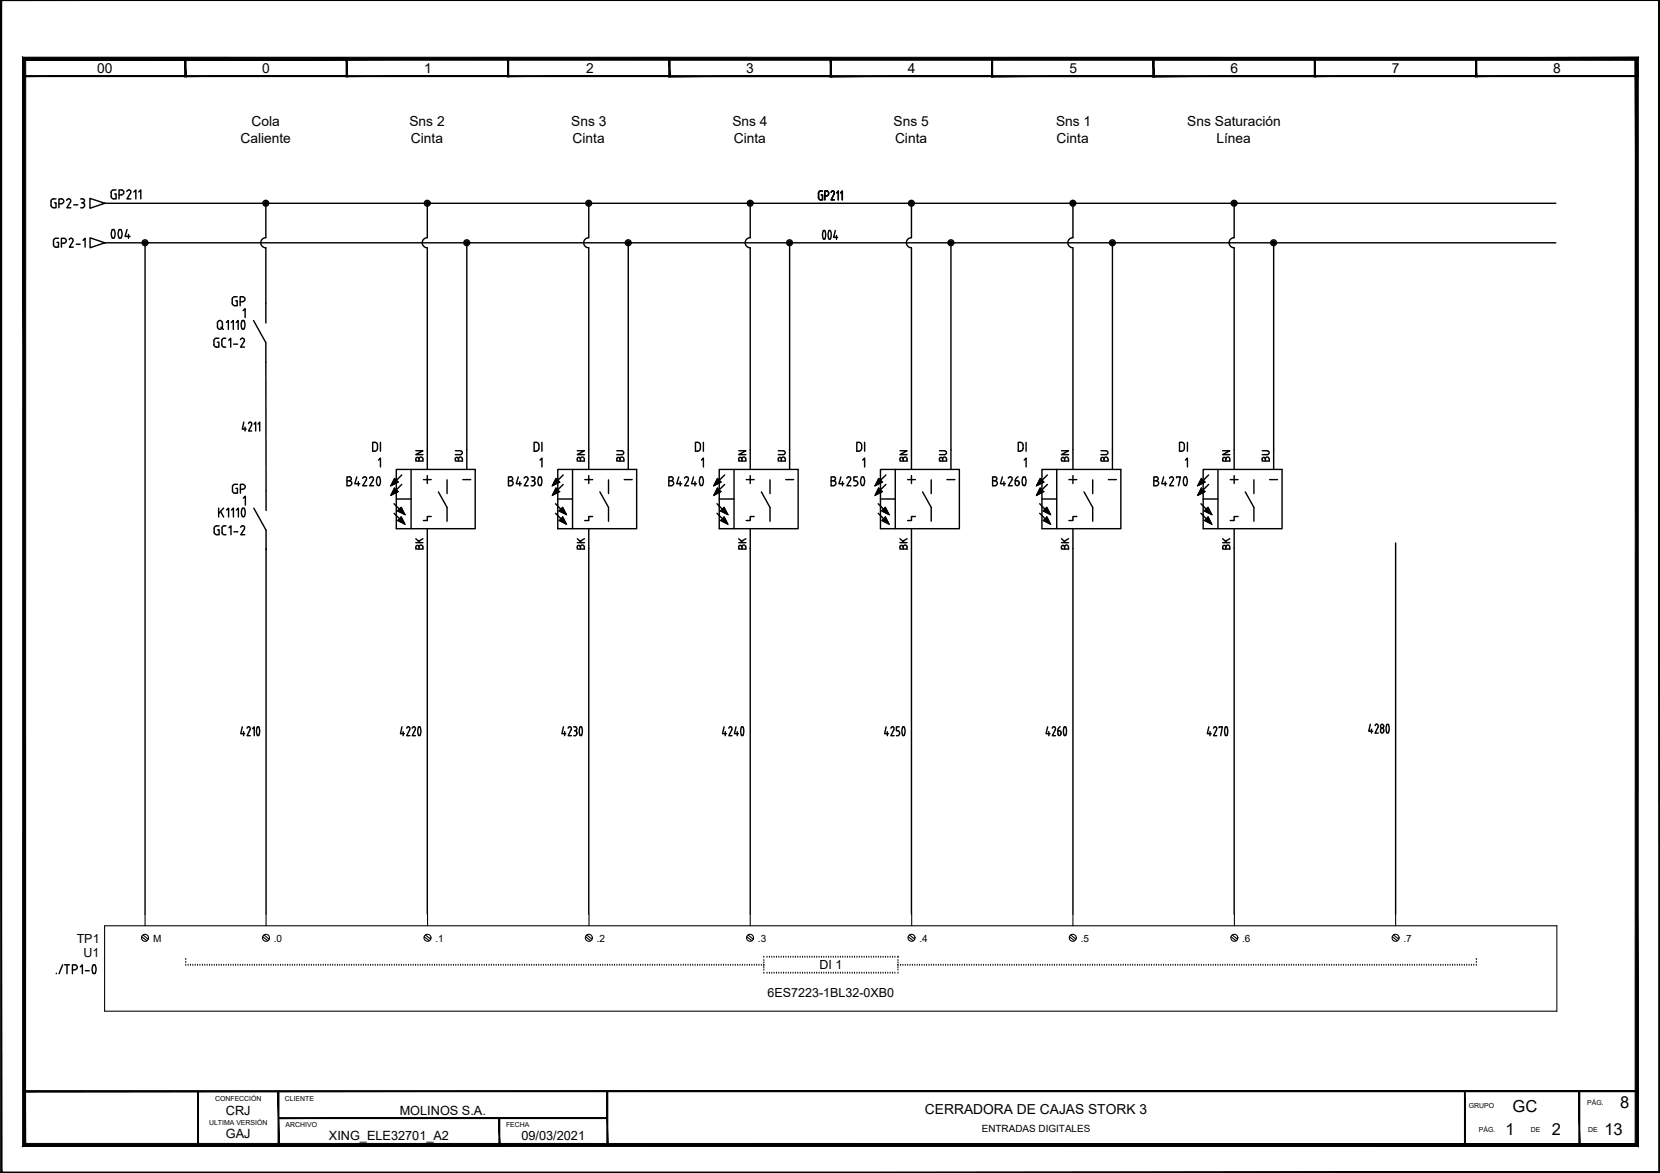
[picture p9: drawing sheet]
<svg xmlns="http://www.w3.org/2000/svg" width="297mm" height="210mm" viewBox="0 0 297 210" stroke-linecap="round" stroke-linejoin="round" font-family="sans-serif">
<g fill="#000" stroke="#000" stroke-width=".18">
<path d="M70.6 87.3l.7 .7-1.3 .6zM70.6 85.6l.7 .7-1.3 .6zM71.1 93.1l.7-.6 .6 1.3zM71.1 91.4l.7-.6 .6 1.3zM99.5 87.3l.6 .7-1.2 .6zM99.5 85.6l.6 .7-1.2 .6zM100 93.1l.7-.6 .6 1.3zM100 91.4l.7-.6 .6 1.3zM128.4 87.3l.6 .7-1.3 .6zM128.4 85.6l.6 .7-1.3 .6zM128.9 93.1l.7-.6 .6 1.3zM128.9 91.4l.7-.6 .6 1.3z"/>
<path d="M157.2 87.3l.7 .7-1.3 .6zM157.2 85.6l.7 .7-1.3 .6zM157.8 93.1l.6-.6 .7 1.3zM157.8 91.4l.6-.6 .7 1.3zM186.1 87.3l.7 .7-1.3 .6zM186.1 85.6l.7 .7-1.3 .6zM186.7 93.1l.6-.6 .7 1.3zM186.7 91.4l.6-.6 .7 1.3zM215 87.3l.6 .7-1.3 .6zM215 85.6l.6 .7-1.3 .6zM215.5 93.1l.7-.6 .6 1.3zM215.5 91.4l.7-.6 .6 1.3z"/>
<path d="M.2 -.1v.2l296.8-.2zM.2 .1l296.8-.2-.2 .2zM296.8 .1l.2 209.8v-210zM296.8 .1l.2 209.8-.2-.2zM.1 209.9h296.9l-.2-.2zM.1 209.9l.2-.2h296.5zM.1 0v209.9l.2-.2zM.1 0h.2v209.7z"/>
<path d="M4.2 13.7h29.1l-.2-.2zM4.4 13.5h28.7l-28.9 .2zM4.2 10.4v3.3l.2-.2zM4.2 10.4l.2 .2v2.9zM4.2 10.4l.2 .2 28.9-.2zM4.4 10.6l28.9-.2-.2 .2zM33.3 10.4l-.2 .2 .2 3.1zM33.1 10.6l.2 3.1-.2-.2z"/>
<path d="M33.1 13.7h29l-.1-.2zM33.2 13.5h28.8l-28.9 .2zM33.1 10.4v3.3l.1-.2zM33.1 10.4l.1 .2v2.9zM33.1 10.4l.1 .2 28.9-.2zM33.2 10.6l28.9-.2-.1 .2zM62.1 10.4l-.1 .2 .1 3.1zM62 10.6l.1 3.1-.1-.2z"/>
<path d="M62 13.7h29l-.1-.1zM62 13.7l.1-.1h28.8zM62 10.4v3.3l.1-.1zM62 10.4l.1 .2v3zM62 10.4l.1 .2 28.9-.2zM62.1 10.6l28.9-.2-.1 .2zM90.9 10.6l.1 3.1v-3.3zM90.9 10.6l.1 3.1-.1-.1z"/>
<path d="M90.8 13.7h29.1l-.2-.1zM90.8 13.7l.2-.1h28.7zM90.8 10.4v3.3l.2-.1zM90.8 10.4l.2 .2v3zM90.8 10.4l.2 .2 28.9-.2zM91 10.6l28.9-.2-.2 .2zM119.7 10.6l.2 3.1v-3.3zM119.7 10.6l.2 3.1-.2-.1z"/>
<path d="M119.7 13.7h29.1l-.2-.1zM119.7 13.7l.2-.1h28.7zM119.7 10.4v3.3l.2-.1zM119.7 10.4l.2 .2v3zM119.7 10.4l.2 .2 28.9-.2zM119.9 10.6l28.9-.2-.2 .2zM148.8 10.4l-.2 .2 .2 3.1zM148.6 10.6l.2 3.1-.2-.1z"/>
<path d="M148.6 13.7h29l-.2-.1zM148.6 13.7l.1-.1h28.7zM148.6 10.4v3.3l.1-.1zM148.6 10.4l.1 .2v3zM148.6 10.4l.1 .2 28.9-.2zM148.7 10.6l28.9-.2-.2 .2zM177.6 10.4l-.2 .2 .2 3.1zM177.4 10.6l.2 3.1-.2-.1z"/>
<path d="M177.4 13.7h29.1l-.2-.1zM177.4 13.7l.2-.1h28.7zM177.4 10.4v3.3l.2-.1zM177.4 10.4l.2 .2v3zM177.4 10.4l.2 .2 28.9-.2zM177.6 10.6l28.9-.2-.2 .2zM206.5 10.4l-.2 .2 .2 3.1zM206.3 10.6l.2 3.1-.2-.1z"/>
<path d="M206.3 13.7h29.1l-.2-.1zM206.3 13.7l.2-.1h28.7zM206.3 10.4v3.3l.2-.1zM206.3 10.4l.2 .2v3zM206.3 10.4l.2 .2 28.9-.2zM206.5 10.6l28.9-.2-.2 .2zM235.2 10.6l.2 3.1v-3.3zM235.2 10.6l.2 3.1-.2-.1z"/>
<path d="M235.2 13.7h29.1l-.2-.2zM235.2 13.7l.2-.2h28.7zM235.2 10.4v3.3l.2-.2zM235.2 10.4l.2 .2v2.9zM235.2 10.4l.2 .2 28.9-.2zM235.4 10.6l28.9-.2-.2 .2zM264.1 10.6l.2 3.1v-3.3zM264.1 10.6l.2 3.1-.2-.2z"/>
<path d="M264 13.7h29.1l-.2-.2zM264 13.7l.2-.2h28.7zM264 10.4v3.3l.2-.2zM264 10.4l.2 .2v2.9zM264 10.4l.2 .2 28.9-.2zM264.2 10.6l28.9-.2-.2 .2zM292.9 10.6l.2 3.1v-3.3zM292.9 10.6l.2 3.1-.2-.2z"/>
<path d="M4.3 195.2v.2l288.5-.2zM4.3 195.4l288.5-.2v.2z"/>
<path d="M49.8 200v.2l58.9-.2zM49.8 200.2l58.9-.2v.2z"/>
<path d="M4 205.1l288.6-.5h-288zM4 205.1l288.6-.5 .5 .6zM292.6 10.8v193.8l.5 .6zM292.6 10.8l.5-.5v194.9zM4.6 10.8h288l.5-.5zM4.1 10.2l289 .1-288.5 .5zM4.1 10.2l.5 194.4v-193.8zM4.1 10.2l.5 194.4-.6 .5z"/>
<path d="M35.4 195.3v9.6h.1zM35.4 195.3h.1v9.6z"/>
<path d="M49.7 195.3v9.6h.2zM49.7 195.3h.2v9.6z"/>
<path d="M89.3 200.1v4.8h.1zM89.3 200.1h.1v4.8z"/>
<path d="M108.6 195.3v9.6h.2zM108.6 195.3h.2v9.6z"/>
<path d="M262.1 195.3v9.6h.1zM262.1 195.3h.1v9.6z"/>
<path d="M282.5 195.3v9.6h.2zM282.5 195.3h.2v9.6z"/>
</g>
<g fill="none" stroke="#000" stroke-width=".19">
<path d="M.2 0h296.7v209.8h-296.7zM4.3 13.6h288.6v181.7l-288.6-.1zM18.7 165.7h259.9v15.2h-259.9zM25.4 167.6l.9 .8M25.6 167.3l.9 .8M26 163.6v2.1M33.2 171.7h.1M33.2 172.2h.1M33.2 172.7h.1M33.7 172.7h.1M34.1 172.7h.1M34.5 172.7h.1"/>
<path d="M34.9 172.7h.1M35.4 172.7h.1M35.8 172.7h.1M36.2 172.7h.1M36.6 172.7h.1M37.1 172.7h.1M37.5 172.7h.1M37.9 172.7h.1M38.3 172.7h.1M38.8 172.7h.1M39.2 172.7h.1M39.6 172.7h.1"/>
<path d="M40 172.7h.1M40.5 172.7h.1M40.9 172.7h.1M41.3 172.7h.1M41.7 172.7h.1M42.1 172.7h.1M42.6 172.7h.1M43 172.7h.1M43.4 172.7h.1M43.8 172.7h.1M44.3 172.7h.1M44.7 172.7h.1"/>
<path d="M45.1 172.7h.1M45.5 172.7h.1M46 172.7h.1M46.4 172.7h.1M46.8 172.7h.1M47 167.6l.9 .8M47.2 172.7h.1M47.3 167.3l.9 .8M47.6 163.6v2.1M47.7 172.7h.1M48.1 172.7h.1M48.5 172.7h.1"/>
<path d="M48.9 172.7h.1M49.3 172.7h.1M49.8 172.7h.1M50.2 172.7h.1M50.6 172.7h.1M51 172.7h.1M51.5 172.7h.1M51.9 172.7h.1M52.3 172.7h.1M52.7 172.7h.1M53.2 172.7h.1M53.6 172.7h.1"/>
<path d="M54 172.7h.1M54.4 172.7h.1M54.9 172.7h.1M55.3 172.7h.1M55.7 172.7h.1M56.1 172.7h.1M56.6 172.7h.1M57 172.7h.1M57.4 172.7h.1M57.8 172.7h.1M58.3 172.7h.1M58.7 172.7h.1"/>
<path d="M59.1 172.7h.1M59.5 172.7h.1M60 172.7h.1M60.4 172.7h.1M60.8 172.7h.1M61.2 172.7h.1M61.6 172.7h.1M62.1 172.7h.1M62.5 172.7h.1M62.9 172.7h.1M63.3 172.7h.1M63.8 172.7h.1"/>
<path d="M64.2 172.7h.1M64.6 172.7h.1M65 172.7h.1M65.5 172.7h.1M65.9 172.7h.1M66.3 172.7h.1M66.7 172.7h.1M67.1 172.7h.1M67.6 172.7h.1M68 172.7h.1M68.4 172.7h.1M68.8 172.7h.1"/>
<path d="M69.3 172.7h.1M69.7 172.7h.1M70.1 172.7h.1M70.6 172.7h.1M71 172.7h.1M71.4 172.7h.1M71.8 172.7h.1M72.2 172.7h.1M72.7 172.7h.1M73.1 172.7h.1M73.5 172.7h.1M73.9 172.7h.1"/>
<path d="M74.4 172.7h.1M74.8 172.7h.1M75.2 172.7h.1M75.6 172.7h.1M75.9 167.6l.9 .8M76.1 172.7h.1M76.1 167.3l1 .8M76.5 172.7h.1M76.5 163.6v2.1M76.9 172.7h.1M77.3 172.7h.1M77.8 172.7h.1"/>
<path d="M78.2 172.7h.1M78.6 172.7h.1M79 172.7h.1M79.4 172.7h.1M79.9 172.7h.1M80.3 172.7h.1M80.7 172.7h.1M81.1 172.7h.1M81.6 172.7h.1M82 172.7h.1M82.4 172.7h.1M82.8 172.7h.1"/>
<path d="M83.3 172.7h.1M83.7 172.7h.1M84.1 172.7h.1M84.5 172.7h.1M84.9 172.7h.1M85.4 172.7h.1M85.8 172.7h.1M86.2 172.7h.1M86.6 172.7h.1M87.1 172.7h.1M87.5 172.7h.1M87.9 172.7h.1"/>
<path d="M88.4 172.7h.1M88.8 172.7h.1M89.2 172.7h.1M89.6 172.7h.1M90.1 172.7h.1M90.5 172.7h.1M90.9 172.7h.1M91.3 172.7h.1M91.7 172.7h.1M92.2 172.7h.1M92.6 172.7h.1M93 172.7h.1"/>
<path d="M93.4 172.7h.1M93.9 172.7h.1M94.3 172.7h.1M94.7 172.7h.1M95.1 172.7h.1M95.6 172.7h.1M96 172.7h.1M96.4 172.7h.1M96.8 172.7h.1M97.2 172.7h.1M97.7 172.7h.1M98.1 172.7h.1"/>
<path d="M98.5 172.7h.1M98.9 172.7h.1M99.4 172.7h.1M99.8 172.7h.1M100.2 172.7h.1M100.6 172.7h.1M101.1 172.7h.1M101.5 172.7h.1M101.9 172.7h.1M102.3 172.7h.1M102.8 172.7h.1M103.2 172.7h.1"/>
<path d="M103.6 172.7h.1M104 172.7h.1M104.4 172.7h.1M104.8 167.6l.9 .8M104.9 172.7h.1M105 167.3l.9 .8M105.3 172.7h.1M105.4 163.6v2.1M105.7 172.7h.1M106.2 172.7h.1M106.6 172.7h.1M107 172.7h.1"/>
<path d="M107.4 172.7h.1M107.9 172.7h.1M108.3 172.7h.1M108.7 172.7h.1M109.1 172.7h.1M109.5 172.7h.1M110 172.7h.1M110.4 172.7h.1M110.8 172.7h.1M111.2 172.7h.1M111.7 172.7h.1M112.1 172.7h.1"/>
<path d="M112.5 172.7h.1M112.9 172.7h.1M113.4 172.7h.1M113.8 172.7h.1M114.2 172.7h.1M114.6 172.7h.1M115 172.7h.1M115.5 172.7h.1M115.9 172.7h.1M116.3 172.7h.1M116.7 172.7h.1M117.2 172.7h.1"/>
<path d="M117.6 172.7h.1M118 172.7h.1M118.4 172.7h.1M118.9 172.7h.1M119.3 172.7h.1M119.7 172.7h.1M120.1 172.7h.1M120.6 172.7h.1M121 172.7h.1M121.4 172.7h.1M121.8 172.7h.1M122.3 172.7h.1"/>
<path d="M122.7 172.7h.1M123.1 172.7h.1M123.5 172.7h.1M124 172.7h.1M124.4 172.7h.1M124.8 172.7h.1M125.2 172.7h.1M125.7 172.7h.1M126.1 172.7h.1M126.5 172.7h.1M126.9 172.7h.1M127.3 172.7h.1"/>
<path d="M127.8 172.7h.1M128.2 172.7h.1M128.6 172.7h.1M129 172.7h.1M129.5 172.7h.1M129.9 172.7h.1M130.3 172.7h.1M130.7 172.7h.1M131.2 172.7h.1M131.6 172.7h.1M132 172.7h.1M132.4 172.7h.1"/>
<path d="M132.8 172.7h.1M133.3 172.7h.1M133.6 167.6l1 .8M133.7 172.7h.1M133.9 167.3l.9 .8M134.1 172.7h.1M134.2 163.6v2.1M134.5 172.7h.1M135 172.7h.1M135.4 172.7h.1M135.8 172.7h.1M136.2 172.7h.1"/>
<path d="M136.7 172.7h.1M136.7 174.2h.1M136.7 173.6h.1M136.7 173.2h.1M136.7 172.3h.1M136.7 171.9h.1M136.7 171.3h.1M137.3 174.2h.1M137.3 171.3h.1M137.7 174.2h.1M137.7 171.3h.1M138.1 174.2h.1"/>
<path d="M138.1 171.3h.1M138.5 174.2h.1M138.5 171.3h.1M138.9 174.2h.1M138.9 171.3h.1M139.4 174.2h.1M139.4 171.3h.1M139.8 174.2h.1M139.8 171.3h.1M140.2 174.2h.1M140.2 171.3h.1M140.6 174.2h.1"/>
<path d="M140.6 171.3h.1M141.1 174.2h.1M141.1 171.3h.1M141.5 174.2h.1M141.5 171.3h.1M141.9 174.2h.1M141.9 171.3h.1M142.3 174.2h.1M142.3 171.3h.1M142.8 174.2h.1M142.8 171.3h.1M143.2 174.2h.1"/>
<path d="M143.2 171.3h.1M143.6 174.2h.1M143.6 171.3h.1M144 174.2h.1M144 171.3h.1M144.4 174.2h.1M144.4 171.3h.1M144.9 174.2h.1M144.9 171.3h.1M145.3 174.2h.1M145.3 171.3h.1M145.7 174.2h.1"/>
<path d="M145.7 171.3h.1M146.1 174.2h.1M146.1 171.3h.1M146.6 174.2h.1M146.6 171.3h.1M147 174.2h.1M147 171.3h.1M147.4 174.2h.1M147.4 171.3h.1M147.8 174.2h.1M147.8 171.3h.1M148.3 174.2h.1"/>
<path d="M148.3 171.3h.1M148.7 174.2h.1M148.7 171.3h.1M149.1 174.2h.1M149.1 171.3h.1M149.5 174.2h.1M149.5 171.3h.1M150 174.2h.1M150 171.3h.1M150.4 174.2h.1M150.4 171.3h.1M150.8 174.2h.1"/>
<path d="M150.8 171.3h.1M151.2 174.2h.1M151.2 171.3h.1M151.6 174.2h.1M151.6 171.3h.1M152.1 174.2h.1M152.1 171.3h.1M152.5 174.2h.1M152.5 171.3h.1M152.9 174.2h.1M152.9 171.3h.1M153.3 174.2h.1"/>
<path d="M153.3 171.3h.1M153.8 174.2h.1M153.8 171.3h.1M154.2 174.2h.1M154.2 171.3h.1M154.6 174.2h.1M154.6 171.3h.1M155.1 174.2h.1M155.1 171.3h.1M155.5 174.2h.1M155.5 171.3h.1M155.9 174.2h.1"/>
<path d="M155.9 171.3h.1M156.3 174.2h.1M156.3 171.3h.1M156.7 174.2h.1M156.7 171.3h.1M157.2 174.2h.1M157.2 171.3h.1M157.6 174.2h.1M157.6 171.3h.1M158 174.2h.1M158 171.3h.1M158.4 174.2h.1"/>
<path d="M158.4 171.3h.1M158.9 174.2h.1M158.9 171.3h.1M159.3 174.2h.1M159.3 171.3h.1M159.7 174.2h.1M159.7 171.3h.1M160.1 174.2h.1M160.1 171.3h.1M160.7 172.7h.1M160.7 171.3h.1M160.7 171.9h.1"/>
<path d="M160.7 172.3h.1M160.7 173.2h.1M160.7 173.6h.1M160.7 174.2h.1M161.1 172.7h.1M161.6 172.7h.1M162 172.7h.1M162.4 172.7h.1M162.5 167.6l.9 .8M162.8 167.3l.9 .8M162.8 172.7h.1M163.1 163.6v2.1"/>
<path d="M163.3 172.7h.1M163.7 172.7h.1M164.1 172.7h.1M164.5 172.7h.1M165 172.7h.1M165.4 172.7h.1M165.8 172.7h.1M166.2 172.7h.1M166.7 172.7h.1M167.1 172.7h.1M167.5 172.7h.1M167.9 172.7h.1"/>
<path d="M168.3 172.7h.1M168.8 172.7h.1M169.2 172.7h.1M169.6 172.7h.1M170 172.7h.1M170.5 172.7h.1M170.9 172.7h.1M171.3 172.7h.1M171.7 172.7h.1M172.2 172.7h.1M172.6 172.7h.1M173 172.7h.1"/>
<path d="M173.4 172.7h.1M173.9 172.7h.1M174.3 172.7h.1M174.7 172.7h.1M175.1 172.7h.1M175.6 172.7h.1M176 172.7h.1M176.4 172.7h.1M176.8 172.7h.1M177.3 172.7h.1M177.7 172.7h.1M178.1 172.7h.1"/>
<path d="M178.5 172.7h.1M179 172.7h.1M179.4 172.7h.1M179.8 172.7h.1M180.2 172.7h.1M180.6 172.7h.1M181.1 172.7h.1M181.5 172.7h.1M181.9 172.7h.1M182.3 172.7h.1M182.8 172.7h.1M183.2 172.7h.1"/>
<path d="M183.6 172.7h.1M184 172.7h.1M184.5 172.7h.1M184.9 172.7h.1M185.3 172.7h.1M185.7 172.7h.1M186.1 172.7h.1M186.6 172.7h.1M187 172.7h.1M187.4 172.7h.1M187.8 172.7h.1M188.3 172.7h.1"/>
<path d="M188.7 172.7h.1M189.1 172.7h.1M189.6 172.7h.1M190 172.7h.1M190.4 172.7h.1M190.8 172.7h.1M191.2 172.7h.1M191.4 167.6l.9 .8M191.6 167.3l.9 .8M191.7 172.7h.1M192 163.6v2.1M192.1 172.7h.1"/>
<path d="M192.5 172.7h.1M192.9 172.7h.1M193.4 172.7h.1M193.8 172.7h.1M194.2 172.7h.1M194.6 172.7h.1M195.1 172.7h.1M195.5 172.7h.1M195.9 172.7h.1M196.3 172.7h.1M196.8 172.7h.1M197.2 172.7h.1"/>
<path d="M197.6 172.7h.1M198 172.7h.1M198.4 172.7h.1M198.9 172.7h.1M199.3 172.7h.1M199.7 172.7h.1M200.1 172.7h.1M200.6 172.7h.1M201 172.7h.1M201.4 172.7h.1M201.8 172.7h.1M202.3 172.7h.1"/>
<path d="M202.7 172.7h.1M203.1 172.7h.1M203.5 172.7h.1M203.9 172.7h.1M204.4 172.7h.1M204.8 172.7h.1M205.2 172.7h.1M205.6 172.7h.1M206.1 172.7h.1M206.5 172.7h.1M206.9 172.7h.1M207.4 172.7h.1"/>
<path d="M207.8 172.7h.1M208.2 172.7h.1M208.6 172.7h.1M209 172.7h.1M209.5 172.7h.1M209.9 172.7h.1M210.3 172.7h.1M210.7 172.7h.1M211.2 172.7h.1M211.6 172.7h.1M212 172.7h.1M212.4 172.7h.1"/>
<path d="M212.9 172.7h.1M213.3 172.7h.1M213.7 172.7h.1M214.1 172.7h.1M214.6 172.7h.1M215 172.7h.1M215.4 172.7h.1M215.8 172.7h.1M216.2 172.7h.1M216.7 172.7h.1M217.1 172.7h.1M217.5 172.7h.1"/>
<path d="M217.9 172.7h.1M218.4 172.7h.1M218.8 172.7h.1M219.2 172.7h.1M219.6 172.7h.1M220.1 172.7h.1M220.3 167.6l.9 .8M220.5 172.7h.1M220.5 167.3l1 .8M220.9 163.6v2.1M220.9 172.7h.1M221.3 172.7h.1"/>
<path d="M221.7 172.7h.1M222.2 172.7h.1M222.6 172.7h.1M223 172.7h.1M223.4 172.7h.1M223.9 172.7h.1M224.3 172.7h.1M224.7 172.7h.1M225.2 172.7h.1M225.6 172.7h.1M226 172.7h.1M226.4 172.7h.1"/>
<path d="M226.9 172.7h.1M227.3 172.7h.1M227.7 172.7h.1M228.1 172.7h.1M228.5 172.7h.1M229 172.7h.1M229.4 172.7h.1M229.8 172.7h.1M230.2 172.7h.1M230.7 172.7h.1M231.1 172.7h.1M231.5 172.7h.1"/>
<path d="M231.9 172.7h.1M232.4 172.7h.1M232.8 172.7h.1M233.2 172.7h.1M233.6 172.7h.1M234 172.7h.1M234.5 172.7h.1M234.9 172.7h.1M235.3 172.7h.1M235.7 172.7h.1M236.2 172.7h.1M236.6 172.7h.1"/>
<path d="M237 172.7h.1M237.4 172.7h.1M237.9 172.7h.1M238.3 172.7h.1M238.7 172.7h.1M239.1 172.7h.1M239.6 172.7h.1M240 172.7h.1M240.4 172.7h.1M240.8 172.7h.1M241.3 172.7h.1M241.7 172.7h.1"/>
<path d="M242.1 172.7h.1M242.5 172.7h.1M243 172.7h.1M243.4 172.7h.1M243.8 172.7h.1M244.2 172.7h.1M244.7 172.7h.1M245.1 172.7h.1M245.5 172.7h.1M245.9 172.7h.1M246.3 172.7h.1M246.8 172.7h.1"/>
<path d="M247.2 172.7h.1M247.6 172.7h.1M248 172.7h.1M248.5 172.7h.1M248.9 172.7h.1M249.1 167.6l1 .8M249.3 172.7h.1M249.4 167.3l.9 .8M249.7 172.7h.1M249.7 163.6v2.1M250.2 172.7h.1M250.6 172.7h.1"/>
<path d="M251 172.7h.1M251.4 172.7h.1M251.8 172.7h.1M252.3 172.7h.1M252.7 172.7h.1M253.1 172.7h.1M253.5 172.7h.1M254 172.7h.1M254.4 172.7h.1M254.8 172.7h.1M255.2 172.7h.1M255.7 172.7h.1"/>
<path d="M256.1 172.7h.1M256.5 172.7h.1M256.9 172.7h.1M257.4 172.7h.1M257.8 172.7h.1M258.2 172.7h.1M258.6 172.7h.1M259.1 172.7h.1M259.5 172.7h.1M259.9 172.7h.1M260.3 172.7h.1M260.8 172.7h.1"/>
<path d="M261.2 172.7h.1M261.6 172.7h.1M262 172.7h.1M262.5 172.7h.1M262.9 172.7h.1M263.3 172.7h.1M263.7 172.7h.1M264.2 171.7h.1M264.2 172.2h.1M264.2 172.7h.1M4.3 195.3h31.1v9.6h-31.1z"/>
<circle cx="25.9" cy="167.8" r=".62"/>
<circle cx="47.6" cy="167.8" r=".62"/>
<circle cx="76.5" cy="167.8" r=".62"/>
<circle cx="105.4" cy="167.8" r=".62"/>
<circle cx="134.2" cy="167.8" r=".62"/>
<circle cx="163.1" cy="167.8" r=".62"/>
<circle cx="192" cy="167.8" r=".62"/>
<circle cx="220.9" cy="167.8" r=".62"/>
<circle cx="249.7" cy="167.8" r=".62"/>
</g>
<g fill="none" stroke="#000" stroke-width=".25">
<path d="M293 13.6v181.7M9.6 35.6h-.3a1.22 1.22 0 0 0-.1 1.3l.4 .3h.4v-.9h-.3M9.6 35.6h.4M10.5 36.5h.5M11 35.6a.43 .43 0 0 1 .4 .4 .43 .43 0 0 1-.4 .4M11 35.6h-.5v1.6M11.9 35.8a.36 .36 0 0 1 .5-.2 .36 .36 0 0 1 .2 .5M12.6 36.1l-.6 1.1h.7M13.2 36.7h.7M14.4 35.6h.4M14.6 36.3h.2M14.8 35.6a.35 .35 0 0 1 .3 .3 .35 .35 0 0 1-.3 .4"/>
<path d="M14.8 36.3a.44 .44 0 0 1 .3 .4 .44 .44 0 0 1-.3 .5h-.4M16.1 35.5l2.6 .9-2.6 .9zM18.7 36.4h259.7M19.9 35.1l.2 .4 .2 .1M19.9 34.4v.8M20.5 34.7h.3v.9h-.5M20.8 34h-.7l-.2 .4M21.3 34.9h.4M21.7 34.9a.43 .43 0 0 0 .5-.5 .43 .43 0 0 0-.5-.4h-.4v1.6M22.7 34.3a.36 .36 0 0 1 .5-.3 .36 .36 0 0 1 .2 .5M23.4 34.5l-.7 1.1h.7M23.9 34.3l.4-.3v1.6"/>
<path d="M24.8 34.3l.4-.3v1.6M47.6 36.4v6.1a.9 .9 0 0 0-.9 .9 .9 .9 0 0 0 .9 .9v13.5M76.5 36.4v6.1a.9 .9 0 0 0-.9 .9 .9 .9 0 0 0 .9 .9v36.2M105.4 36.4l-.1 6.1a.9 .9 0 0 0-.9 .9 .9 .9 0 0 0 .9 .9l.1 36.2M134.2 36.4v6.1a.9 .9 0 0 0-.9 .9 .9 .9 0 0 0 .9 .9v36.2M146.4 35.3l.1 .2 .3 .2M146.5 35.3v.2l.3 .2M146.8 34.2l-.3 .2-.1 .2M146.9 34.9h.3v.9h-.4M147 34.9h.2v.9h-.4M147.2 34.2h-.4l-.3 .2v.9M147.6 35h.4"/>
<path d="M147.9 35a.45 .45 0 0 0 .4-.4 .45 .45 0 0 0-.4-.4h-.3v1.6M148 34.2h-.4v1.6M149 34.2a.36 .36 0 0 1 .2 .5M149 34.2l-.3 .2M149 34.2a.36 .36 0 0 1 .3 .5M149.2 34.7l-.5 1.1h.6M149.3 34.7l-.6 1.1h.6M149.7 34.5l.3-.3v1.6v-1.6l-.3 .3M150.4 34.5l.3-.3v1.6M163.1 36.4v6.1a.9 .9 0 0 0-.9 .9 .9 .9 0 0 0 .9 .9v36.2M192 36.4v6.1M220.8 36.4v6.1"/>
<path d="M10.5 42.6l-.7 .1a1.22 1.22 0 0 0-.2 1.3l.2 .2h.7v-.8h-.3M11 43.5h.4M11.4 42.6a.43 .43 0 0 1 .5 .5 .43 .43 0 0 1-.5 .4M11.4 42.6h-.4v1.6M12.4 42.9a.36 .36 0 0 1 .5-.2 .36 .36 0 0 1 .1 .5M13 43.2l-.6 1h.7M13.6 43.7h.7M18.8 43.4h259.6M26 43.4v120.2M38.9 57.8v.7M38.9 58.5a.43 .43 0 0 0 .4 .4 .43 .43 0 0 0 .5-.4M39.5 58.6l.5 .3"/>
<path d="M39.8 57.8v.7M40.5 57.7l.4-.3v1.5M41.4 57.7l.3-.3v1.5M42.3 57.7l.3-.3v1.5M43.3 57.4a1.12 1.12 0 0 0 .2 1.5h.1a1.33 1.33 0 0 0 .1-1.5M45.4 57.4l2.2 3.9v30M83.5 43.4v37.1M112.4 43.4v37.1M141.3 43.7v36.8M147.3 41.3l.2-.1 .1 .1M147.3 41.3a1.29 1.29 0 0 0 .2 1.5l.1-.1a1.82 1.82 0 0 0 0-1.4M148.3 41.3l.2-.1 .1 .1"/>
<path d="M148.3 41.3a1.29 1.29 0 0 0 .2 1.5l.1-.1a1.82 1.82 0 0 0 0-1.4M149.5 41.2l-.3 1.3h.7M149.7 42.1v.7M170.2 43.7v36.8M192 42.5a.9 .9 0 0 0-.9 .9 .9 .9 0 0 0 .9 .9M192 44.3v36.2M199.1 43.4v37.1M220.8 42.5a.9 .9 0 0 0-.9 .9 .9 .9 0 0 0 .9 .9M220.8 44.3v36.2M227.9 43.4v37.1M38.3 61.7l.2 .3 .2 .1M38.7 60.5l-.4 .2v1"/>
<path d="M38.7 60.5h.5M38.9 61.2h.3v.9h-.5M39.7 61.7v.2l.4 .2M40.1 62.1h.3M40.4 60.5l-.5 .1-.2 .1v1M40.9 60.9l.4-.4v1.6M41.8 61.6h.7M43 60.8a.36 .36 0 0 1 .5-.3 .36 .36 0 0 1 .2 .6l-.6 1h.7M43.6 75.5l-.2 1.3h.7M43.8 76.4v.7M44.7 75.5l-.2 .3M44.8 75.5a.36 .36 0 0 1 .2 .6"/>
<path d="M45 76.1l-.5 1h.5M45.5 75.9l.2-.4v1.6M46.2 75.9l.3-.4v1.6M38.8 94.1l-.3 .1a1.2 1.2 0 0 0-.1 1.3l.4 .2M38.8 94.1h.4M38.9 94.8h.3v.9h-.4M39.1 90.9v1.6M39.5 91.5l.5 1M40 90.9l-.9 1M40.4 94.1l-.5 .1a1.4 1.4 0 0 0-.1 1.3l.1 .1 .5 .1M40.5 91.3l.4-.4v1.6M41 94.4l.3-.3v1.6"/>
<path d="M41.4 91.3l.4-.4v1.6M41.9 95.2h.7M42.3 91.3l.4-.4v1.6M43.1 94.3a.36 .36 0 0 1 .5-.2 .36 .36 0 0 1 .1 .5M43.4 91a1.12 1.12 0 0 0 .1 1.5h.1a1.33 1.33 0 0 0 .1-1.5M43.7 94.6l-.6 1.1h.7M45.4 90.9l2.2 4v68.7M62.1 86h.4M62.5 85.3a.35 .35 0 0 1 .4 .4 .35 .35 0 0 1-.4 .3M62.5 85.3h-.4v1.6h.4a.43 .43 0 0 0 .5-.4 .43 .43 0 0 0-.5-.5M63.8 85.3l-.3 1.3h.9M64.1 86.2v.7"/>
<path d="M64.9 85.6a.36 .36 0 0 1 .5-.3 .36 .36 0 0 1 .1 .6M65.6 85.9l-.7 1h.7M66.1 85.6a.36 .36 0 0 1 .5-.3 .36 .36 0 0 1 .2 .6l-.6 1h.7M67.5 85.4l.2-.1a1.08 1.08 0 0 1 0 1.6h-.1a1.26 1.26 0 0 1-.1-1.5zM67.7 82.3l.4-.3v1.6M70.5 91.9l1 .9M70.5 90.1l1 1M70.6 87.3l-.6 1.3 1.3-.6M70.6 85.6l.7 .7-1.3 .6zM70.9 84h14.1v10.6h-14.1zM70.9 89.3h2.7M71.1 91.4l.7-.6 .6 1.3z"/>
<path d="M71.8 92.5l.6 1.3-1.3-.7M71.9 86.7l-1 .9M71.9 85l-1 1M73.6 84v10.6M75.8 85.8h1.4M76.5 85.1v1.4M76.5 98.1v65.5M77.2 92.4h-.7v.7h-.7M78.5 88l1.5 2.8v2.5M80 85.9v2.4M82.8 85.8h1.4M91 86h.4"/>
<path d="M91.4 85.3a.35 .35 0 0 1 .3 .4 .35 .35 0 0 1-.3 .3M91.4 85.3h-.4v1.6h.4a.43 .43 0 0 0 .4-.4 .43 .43 0 0 0-.4-.5M92.7 85.3l-.3 1.3h.9M93 86.2v.7M94.1 85.3a.35 .35 0 0 1 .3 .6l-.6 1h.7M94.1 85.3l-.3 .3M95 85.3h.4M95.2 86h.2M95.4 85.3a.35 .35 0 0 1 .3 .4 .35 .35 0 0 1-.3 .3M95.4 86a.44 .44 0 0 1 .3 .5 .44 .44 0 0 1-.3 .4h-.4M96.4 85.4l.2-.1a1.08 1.08 0 0 1 0 1.6h-.1a1.26 1.26 0 0 1-.1-1.5zM96.6 82.3l.4-.3v1.6"/>
<path d="M99.4 91.9l1 .9M99.4 90.1l1 1M99.5 87.3l-.6 1.3 1.2-.6M99.5 85.6l.6 .7-1.2 .6zM99.8 84h14.1v10.6h-14.1zM99.8 89.3h2.7M100 91.4l.7-.6 .6 1.3zM100.7 92.5l.6 1.3-1.3-.7M100.8 86.7l-1 .9M100.8 85l-1 1M102.5 84v10.6M104.6 85.8h1.5"/>
<path d="M105.4 85.1v1.4M105.4 98.1v65.5M106.1 92.4h-.7v.7h-.8M107.3 88l1.6 2.8v2.5M108.9 85.9v2.4M111.7 85.8h1.4M119.7 86h.4M120.1 85.3a.35 .35 0 0 1 .4 .4 .35 .35 0 0 1-.4 .3M120.1 85.3h-.4v1.6h.4a.43 .43 0 0 0 .5-.4 .43 .43 0 0 0-.5-.5M121.5 85.3l-.4 1.3h.9M121.7 86.2v.7M122.5 85.6a.36 .36 0 0 1 .5-.3 .36 .36 0 0 1 .1 .6l-.6 1h.7"/>
<path d="M124.1 85.3l-.4 1.3h.9M124.4 86.2v.7M125.5 82.3l.4-.3v1.6M125.7 85.4l-.2-.1a1.08 1.08 0 0 0 0 1.6l.2-.1M125.7 85.4a1.49 1.49 0 0 1 0 1.4M128.3 91.9l1 .9M128.3 90.1l1 1M128.4 87.3l-.7 1.3 1.3-.6M128.4 85.6l.6 .7-1.3 .6zM128.7 84h14.1v10.6h-14.1zM128.7 89.3h2.6M128.9 91.4l.7-.6 .6 1.3z"/>
<path d="M129.6 92.5l.6 1.3-1.3-.7M129.7 86.7l-1 .9M129.7 85l-1 1M131.3 84v10.6M133.5 85.8h1.4M134.2 85.1v1.4M134.2 98.1v65.5M134.9 92.4h-.7v.7h-.7M136.2 88l1.6 2.8v2.5M137.8 85.9v2.4M140.6 85.8h1.4M148.7 86h.5"/>
<path d="M149.2 85.3a.36 .36 0 0 1 .3 .4 .36 .36 0 0 1-.3 .3 .43 .43 0 0 1 .4 .5 .43 .43 0 0 1-.4 .4M149.2 85.3h-.5v1.6h.5M150.5 85.3l-.4 1.3h.9M150.8 86.2v.7M151.5 85.6a.36 .36 0 0 1 .5-.3 .36 .36 0 0 1 .2 .6l-.7 1h.8M153.4 85.3h-.6v.7h.3a.44 .44 0 0 1 .4 .5 .44 .44 0 0 1-.4 .4h-.3M154.2 85.4a1.49 1.49 0 0 0 0 1.4M154.2 85.4l.2-.1 .1 .1M154.2 86.8l.2 .1 .1-.1M154.4 82.3l.3-.3v1.6M154.5 85.4a1.49 1.49 0 0 1 0 1.4M157.1 91.9l1 .9"/>
<path d="M157.1 90.1l1 1M157.2 87.3l-.6 1.3 1.3-.6M157.2 85.6l.7 .7-1.3 .6zM157.6 84h14.1v10.6h-14.1zM157.6 89.3h2.6M157.8 91.4l.6-.6 .7 1.3zM158.4 92.5l.7 1.3-1.3-.7M158.5 86.7l-.9 .9M158.5 85l-.9 1M160.2 84v10.6M162.4 85.8h1.4M163.1 85.1v1.4"/>
<path d="M163.1 98.1v65.5M163.8 92.4h-.7v.7h-.7M165.1 88l1.5 2.8v2.5M166.6 85.9v2.4M169.4 85.8h1.5M177.6 86h.4M178 85.3a.35 .35 0 0 1 .4 .4 .35 .35 0 0 1-.4 .3M178 85.3h-.4v1.6h.4a.43 .43 0 0 0 .5-.4 .43 .43 0 0 0-.5-.5M179.4 85.3l-.4 1.3h.9M179.6 86.2v.7M180.4 85.6a.36 .36 0 0 1 .5-.3 .36 .36 0 0 1 .2 .6l-.7 1h.7M181.7 86v.6a.35 .35 0 0 0 .3 .3 .35 .35 0 0 0 .4-.3"/>
<path d="M181.7 86l.4 .1 .3 .3M182.2 85.3l-.3 .2-.2 .5M182.4 86.4v.2M183.1 85.4a1.49 1.49 0 0 0 0 1.4M183.1 85.4l.2-.1 .1 .1M183.1 86.8l.2 .1 .1-.1M183.3 82.3l.3-.3v1.6M183.4 85.4a1.49 1.49 0 0 1 0 1.4M186 91.9l1 .9M186 90.1l1 1M186.1 87.3l-.6 1.3 1.3-.6M186.1 85.6l.7 .7-1.3 .6z"/>
<path d="M186.4 84h14.2v10.6h-14.2zM186.4 89.3h2.7M186.7 91.4l.6-.6 .7 1.3zM187.3 92.5l.7 1.3-1.3-.7M187.4 86.7l-1 .9M187.4 85l-1 1M189.1 84v10.6M191.3 85.8h1.4M192 85.1v1.4M192 98.1v65.5M192.7 92.4h-.7v.7h-.7M194 88l1.5 2.8v2.5"/>
<path d="M195.5 85.9v2.4M198.3 85.8h1.5M206.5 86h.4M206.9 85.3a.35 .35 0 0 1 .3 .4 .35 .35 0 0 1-.3 .3M206.9 85.3h-.4v1.6h.4a.43 .43 0 0 0 .4-.4 .43 .43 0 0 0-.4-.5M208.2 85.3l-.3 1.3h.9M208.5 86.2v.7M209.3 85.6a.36 .36 0 0 1 .5-.3 .36 .36 0 0 1 .1 .6l-.6 1h.7M210.5 85.5v-.2h.7l-.3 1.6M211.9 85.4l.2-.1a1.08 1.08 0 0 1 0 1.6h-.1a1.26 1.26 0 0 1-.1-1.5zM212.1 82.3l.4-.3v1.6M214.9 91.9l.9 .9"/>
<path d="M214.9 90.1l.9 1M215 87.3l-.7 1.3 1.3-.6M215 85.6l.6 .7-1.3 .6zM215.3 84h14.1v10.6h-14.1zM215.3 89.3h2.6M215.5 91.4l.7-.6 .6 1.3zM216.2 92.5l.6 1.3-1.3-.7M216.3 86.7l-1 .9M216.3 85l-1 1M217.9 84v10.6M220.1 85.8h1.4M220.8 85.1v1.4"/>
<path d="M220.8 98.1v65.5M221.5 92.4h-.7v.7h-.7M222.8 88l1.6 2.8v2.5M224.4 85.9v2.4M227.2 85.8h1.4M249.7 97.2v66.4M43.4 130.1l-.3 1.2h.7M43.6 130.9v.7M44.5 130a.36 .36 0 0 1 .2 .6l-.5 1h.6M44.5 130l-.3 .3M45.2 130.4l.3-.3v1.5M46 131.6h.2h.1"/>
<path d="M46 131.5a1.29 1.29 0 0 1 .2-1.5l.1 .1a1.82 1.82 0 0 1 0 1.4M71.9 130.1l-.2 1.2h.7M72.1 130.9v.7M72.8 130.3a.27 .27 0 0 1 .4-.2l.1 .5-.5 1h.5M73.8 130.3a.28 .28 0 0 1 .2-.3 .28 .28 0 0 1 .3 .2v.4l-.5 1h.5M74.9 131.6h.1h.2M75.2 130.1a1.82 1.82 0 0 1 0 1.4M75.2 130.1h-.3a1.82 1.82 0 0 0 0 1.4M100.8 130.1l-.3 1.2h.7M101 130.9v.7M101.7 130.3a.28 .28 0 0 1 .2-.3 .28 .28 0 0 1 .3 .2v.4l-.5 1h.5M102.7 130.1l.2-.1a.36 .36 0 0 1 .3 .4 .36 .36 0 0 1-.3 .3"/>
<path d="M102.7 131.6h.2M102.8 130.8h.1M102.9 130.8l.3 .3M103.2 131.3l-.3 .3M103.2 131.1v.2M103.8 131.6h.1h.2M103.8 131.5a1.29 1.29 0 0 1 .1-1.5l.2 .1a1.82 1.82 0 0 1 0 1.4M129.6 130.1l-.3 1.2h.7M129.8 130.9v.7M130.4 130.3a.27 .27 0 0 1 .4-.2l.1 .5-.5 1h.6M131.7 130.1l-.3 1.2h.7M131.9 130.9v.7"/>
<path d="M132.7 131.6h.1h.2M132.7 131.5a1.29 1.29 0 0 1 .1-1.5l.2 .1a1.82 1.82 0 0 1 0 1.4M158.6 130.1l-.3 1.2h.7M158.8 130.9v.7M159.4 130.3a.27 .27 0 0 1 .4-.2l.1 .5-.5 1h.6M160.4 131.6h.3M160.9 130.1h-.5v.7h.4l.2 .3M161 131.3l-.3 .3M161 131.1v.2M161.5 131.6h.2h.1M161.5 131.5a1.29 1.29 0 0 1 .2-1.5l.1 .1a1.82 1.82 0 0 1 0 1.4M187.5 130.1l-.3 1.2h.7"/>
<path d="M187.7 130.9v.7M188.6 130l-.3 .3M188.6 130a.36 .36 0 0 1 .2 .6l-.5 1h.6M189.3 131.3v.2a.39 .39 0 0 0 .6-.2 .39 .39 0 0 0-.2-.5h-.4v.5M189.7 130l-.2 .2-.2 .5M190.4 131.6h.2h.1M190.4 131.5a1.29 1.29 0 0 1 .2-1.5l.1 .1a1.82 1.82 0 0 1 0 1.4M216.3 130.1l-.3 1.2h.7M216.5 130.9v.7M217.2 130.3a.27 .27 0 0 1 .4-.2l.1 .5-.5 1h.5M218.2 130.2v-.1h.5l-.3 1.5M219.3 131.6h.1h.2"/>
<path d="M219.3 131.5a1.29 1.29 0 0 1 .1-1.5l.2 .1a1.82 1.82 0 0 1 0 1.4M245.2 129.6l-.3 1.2h.7M245.4 130.5v.7M246.1 129.8l.1-.2a.34 .34 0 0 1 .4 .1 .34 .34 0 0 1 0 .4l-.6 1.1h.6M247 130.6l.3-.3 .3 .3M247 130.7a.34 .34 0 0 0 .1 .3 .34 .34 0 0 0 .4 .1l.1-.4M248.2 131.1l.1 .1 .1-.1M248.2 131.1a1.29 1.29 0 0 1 .1-1.5l.1 .1a1.82 1.82 0 0 1 0 1.4M13.4 172.6a.43 .43 0 0 1 .4 .5 .43 .43 0 0 1-.4 .4M14.4 173l.3-.4v1.6M15.3 173.7h.7M16.7 172.7a1.49 1.49 0 0 0 0 1.5"/>
<path d="M16.7 172.7l.1-.1 .2 .1M16.7 174.1l.1 .1 .2-.1M17 172.7a1.49 1.49 0 0 1 0 1.5"/>
<circle cx="47.6" cy="36.4" r=".52"/>
<circle cx="47.6" cy="36.4" r=".31"/>
<circle cx="47.6" cy="36.4" r=".16"/>
<circle cx="76.5" cy="36.4" r=".52"/>
<circle cx="76.5" cy="36.4" r=".31"/>
<circle cx="76.5" cy="36.4" r=".16"/>
<circle cx="105.3" cy="36.4" r=".52"/>
<circle cx="105.3" cy="36.4" r=".31"/>
<circle cx="105.3" cy="36.4" r=".16"/>
<circle cx="134.2" cy="36.4" r=".52"/>
<circle cx="134.2" cy="36.4" r=".31"/>
<circle cx="134.2" cy="36.4" r=".16"/>
<circle cx="163.1" cy="36.4" r=".52"/>
<circle cx="163.1" cy="36.4" r=".31"/>
<circle cx="163.1" cy="36.4" r=".16"/>
<circle cx="192" cy="36.4" r=".52"/>
<circle cx="192" cy="36.4" r=".31"/>
<circle cx="192" cy="36.4" r=".16"/>
<circle cx="220.8" cy="36.4" r=".52"/>
<circle cx="220.8" cy="36.4" r=".31"/>
<circle cx="220.8" cy="36.4" r=".16"/>
<circle cx="83.5" cy="43.4" r=".52"/>
<circle cx="83.5" cy="43.4" r=".31"/>
<circle cx="83.5" cy="43.4" r=".16"/>
<circle cx="112.4" cy="43.4" r=".52"/>
<circle cx="112.4" cy="43.4" r=".31"/>
<circle cx="112.4" cy="43.4" r=".16"/>
<circle cx="141.3" cy="43.4" r=".52"/>
<circle cx="141.3" cy="43.4" r=".31"/>
<circle cx="141.3" cy="43.4" r=".16"/>
<circle cx="170.2" cy="43.4" r=".52"/>
<circle cx="170.2" cy="43.4" r=".31"/>
<circle cx="170.2" cy="43.4" r=".16"/>
<circle cx="199" cy="43.4" r=".52"/>
<circle cx="199" cy="43.4" r=".31"/>
<circle cx="199" cy="43.4" r=".16"/>
<circle cx="227.9" cy="43.4" r=".52"/>
<circle cx="227.9" cy="43.4" r=".31"/>
<circle cx="227.9" cy="43.4" r=".16"/>
<circle cx="247.3" cy="129.9" r=".32"/>
</g>
<text font-size="6.2" x="16.6" y="44.5">004</text>
<g font-size="4.9">
<text x="40.6" y="56.1">GP</text>
<text x="40.6" y="89.6">GP</text>
</g>
<g font-size="4.4">
<text x="69.1" y="81.8" transform="rotate(-90 69.1 81.8)">DI</text>
<text x="76.9" y="83.6" transform="rotate(-90 76.9 83.6)">BN</text>
<text x="84" y="83.6" transform="rotate(-90 84 83.6)">BU</text>
<text x="94.5" y="81.8">DI</text>
<text x="105.8" y="83.6" transform="rotate(-90 105.8 83.6)">BN</text>
<text x="112.9" y="83.6" transform="rotate(-90 112.9 83.6)">BU</text>
<text x="123.5" y="81.8">DI</text>
<text x="134.8" y="83.6" transform="rotate(-90 134.8 83.6)">BN</text>
<text x="141.8" y="83.6" transform="rotate(-90 141.8 83.6)">BU</text>
<text x="152.4" y="81.8">DI</text>
<text x="163.7" y="83.6" transform="rotate(-90 163.7 83.6)">BN</text>
<text x="170.7" y="83.6" transform="rotate(-90 170.7 83.6)">BU</text>
<text x="184.9" y="81.8" transform="rotate(-90 184.9 81.8)">DI</text>
<text x="199.7" y="83.6" transform="rotate(-90 199.7 83.6)">BU</text>
<text x="210.3" y="81.8">DI</text>
<text x="76.9" y="99.5" transform="rotate(-90 76.9 99.5)">BK</text>
<text x="105.8" y="99.5" transform="rotate(-90 105.8 99.5)">BK</text>
<text x="134.8" y="99.5" transform="rotate(-90 134.8 99.5)">BK</text>
<text x="163.7" y="99.5" transform="rotate(-90 163.7 99.5)">BK</text>
</g>
<g font-size="4">
<text x="192.3" y="83.6" transform="rotate(-90 192.3 83.6)">BN</text>
<text x="221.2" y="83.6" transform="rotate(-90 221.2 83.6)">BN</text>
<text x="228.2" y="83.6" transform="rotate(-90 228.2 83.6)">BU</text>
<text x="192.3" y="99.5" transform="rotate(-90 192.3 99.5)">BK</text>
<text x="221.2" y="99.5" transform="rotate(-90 221.2 99.5)">BK</text>
<text x="12.3" y="175.3" transform="rotate(-90 12.3 175.3)">./</text>
</g>
<g font-size="3">
<text x="269.4" y="203.1">1</text>
<text x="270.7" y="199">GC</text>
<text x="277.7" y="203.1">2</text>
<text x="287.1" y="203.1">13</text>
<text x="289.9" y="198.3">8</text>
</g>
<g font-size="2.5">
<text x="17.4" y="13">00</text>
<text x="46.9" y="13">0</text>
<text x="75.9" y="13.1">1</text>
<text x="104.9" y="13.1">2</text>
<text x="133.5" y="13">3</text>
<text x="162.4" y="13.1">4</text>
<text x="191.4" y="13">5</text>
<text x="220.2" y="13">6</text>
<text x="249" y="13.1">7</text>
<text x="277.9" y="13">8</text>
<text x="45" y="22.6">Cola</text>
<text x="73.3" y="22.6">Sns 2</text>
<text x="102.2" y="22.6">Sns 3</text>
<text x="131" y="22.6">Sns 4</text>
<text x="159.9" y="22.6">Sns 5</text>
<text x="189" y="22.6">Sns 1</text>
<text x="212.5" y="22.6">Sns Saturación</text>
<text x="43" y="25.6">Caliente</text>
<text x="73.5" y="25.6">Cinta</text>
<text x="102.5" y="25.6">Cinta</text>
<text x="131.3" y="25.6">Cinta</text>
<text x="160.2" y="25.6">Cinta</text>
<text x="189" y="25.6">Cinta</text>
<text x="217.7" y="25.5">Línea</text>
<text x="165.5" y="199.4">CERRADORA DE CAJAS STORK 3</text>
</g>
<g font-size="2.3">
<text x="40.4" y="199.5">CRJ</text>
<text x="40.4" y="203.7">GAJ</text>
<text x="58.9" y="203.9">XING_ELE32701_A2</text>
<text x="71.5" y="199.5">MOLINOS S.A.</text>
<text x="93.3" y="203.9">09/03/2021</text>
</g>
<g font-size="2.2">
<text x="13.7" y="168.7">TP1</text>
<text x="14.9" y="171.3">U1</text>
<text x="146.6" y="173.5">DI 1</text>
<text x="137.4" y="178.5">6ES7223-1BL32-0XB0</text>
</g>
<g font-size="1.8">
<text x="27.4" y="168.5">M</text>
<text x="49" y="168.5">.0</text>
<text x="77.9" y="168.5">.1</text>
<text x="106.8" y="168.5">.2</text>
<text x="135.6" y="168.5">.3</text>
<text x="164.5" y="168.5">.4</text>
<text x="193.4" y="168.5">.5</text>
<text x="222.3" y="168.5">.6</text>
<text x="251.1" y="168.5">.7</text>
<text x="175.7" y="202.5">ENTRADAS DIGITALES</text>
</g>
<g font-size="1.2">
<text x="38.5" y="197.1">CONFECCIÓN</text>
<text x="51" y="197.1">CLIENTE</text>
<text x="284" y="197.7">PÁG.</text>
<text x="37.4" y="201.4">ULTIMA VERSIÓN</text>
<text x="51.1" y="201.6">ARCHIVO</text>
<text x="90.6" y="201.6">FECHA</text>
<text x="262.8" y="198.2">GRUPO</text>
<text x="264.6" y="202.5">PÁG.</text>
<text x="273.9" y="202.5">DE</text>
<text x="284.2" y="202.5">DE</text>
</g>
</svg>
